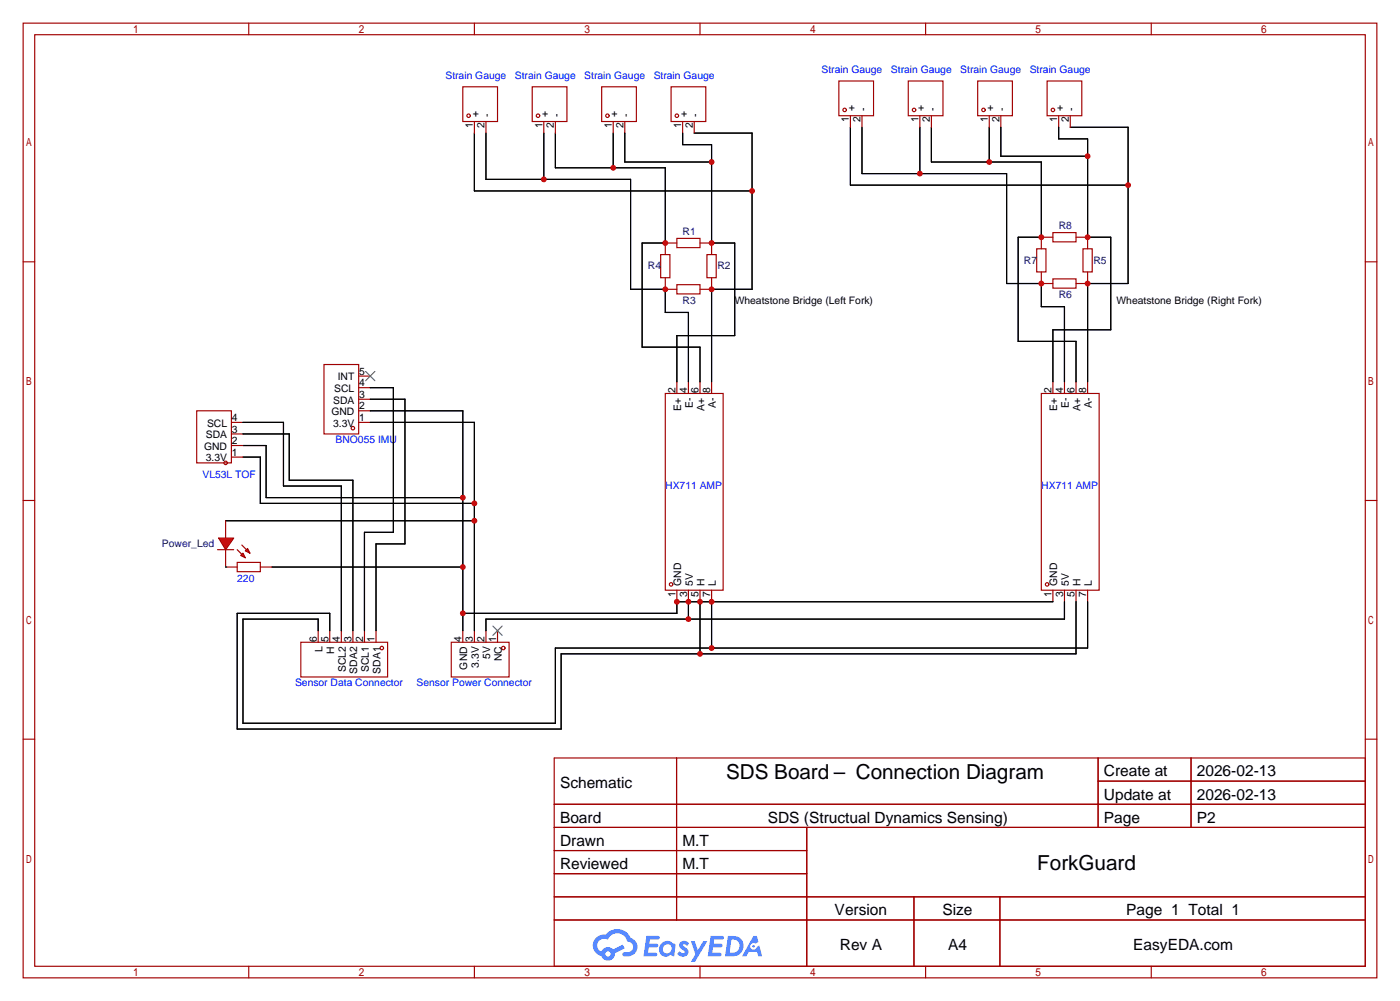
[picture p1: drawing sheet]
<svg xmlns="http://www.w3.org/2000/svg" width="307mm" height="220mm" viewBox="0 0 307 220" stroke-linecap="round" stroke-linejoin="round" font-family="sans-serif">
<g fill="none" stroke="#a10000" stroke-width=".25">
<path d="M5.1 5.1h297.2v209.5h-297.2zM7.6 7.6h292.1v204.5h-292.1zM54.6 5.1v2.5M104.1 5.1v2.5M153.7 5.1v2.5M203.2 5.1v2.5M252.7 5.1v2.5M5.1 57.5h2.5M299.7 57.5h2.6M5.1 109.9h2.5M299.7 109.9h2.6M5.1 162.2h2.5"/>
<path d="M121.7 166.4h178v45.7h-178zM121.7 176.5h178M148.5 166.4v35.5M241.1 166.4v15.2M241.1 171.4h58.6M261.5 166.4v15.2M299.7 162.2h2.6M121.7 181.6h178M121.7 186.7h55.4M121.7 196.8h178M121.7 191.8h55.4M177.1 181.6v30.5"/>
<path d="M200.6 196.8v15.3M219.5 196.8v15.3M54.6 212.1v2.5M104.1 212.1v2.5M121.7 201.9h178M153.7 212.1v2.5M203.2 212.1v2.5M252.7 212.1v2.5"/>
</g>
<g fill="#5487ff">
<path d="M149.4 206.8a1.3 1.3 0 0 1 1.8 .3l-.4 .6a.54 .54 0 0 0-.9-.3l.2 .3a1.28 1.28 0 0 1 .7 2 1.53 1.53 0 0 1-2.1-.3l.5-.6 .8 .4a.31 .31 0 0 0 .3-.2 .31 .31 0 0 0-.3-.4 1.12 1.12 0 0 1-.6-1.8z"/>
<path d="M151.7 206.6h.8l.7 2 1.2-2h.9l-2.7 4.5h-.9l1-1.6z"/>
<path d="M141.9 205.4h2.3a.46 .46 0 0 1 .5 .1 .46 .46 0 0 1 .1 .5l-.4 .2h-1.7l-.2 .9h1.7a.4 .4 0 0 1 .3 .5 .4 .4 0 0 1-.4 .3h-1.7l-.1 1.2h1.3a.46 .46 0 0 1 .5 .1 .46 .46 0 0 1 .1 .5l-.3 .2h-2.6z"/>
<path d="M156 205.4h2.3a.47 .47 0 0 1 .5 .1 .47 .47 0 0 1 .1 .5l-.4 .2h-1.7l-.1 .9h1.6a.4 .4 0 0 1 .3 .5 .4 .4 0 0 1-.4 .3h-1.7l-.1 1.2h1.3a.46 .46 0 0 1 .5 .1 .46 .46 0 0 1 .2 .5l-.4 .2h-2.6z"/>
<path d="M165.4 205.4h.7l.4 1.4-.6 .3a.75 .75 0 0 0-1.2 .3 .75 .75 0 0 0 .5 1.1 .75 .75 0 0 0 1-.7l.5-.3 .6 2.4h-.8l-.3-1h-1.8l-.6 1h-.9z"/>
<path d="M159.8 205.4l-.6 4.5h1.4a2.27 2.27 0 0 0 2.6-2.3 2.27 2.27 0 0 0-2.7-2.2zM160.6 206.2a1.5 1.5 0 0 1 1.8 1.5 1.5 1.5 0 0 1-2 1.4h-.2z"/>
<path d="M145.2 207.1a1.6 1.6 0 0 0-.3 2.2 1.6 1.6 0 0 0 2.3 .2l.8 .4 .3-2.5-.2-.2-.4-.1a1.58 1.58 0 0 0-2.5 0zM145.8 207.6a.98 .98 0 0 1 1.6 .4 .98 .98 0 0 1-1 1.3 .94 .94 0 0 1-.9-.7 .94 .94 0 0 1 .3-1z"/>
<path d="M130.9 205.8a2.37 2.37 0 0 0 1.1 4 1.54 1.54 0 0 0 1.8 1 1.54 1.54 0 0 0 1.2-1.6l2.2-1.1-.5-.7-2.1 1a1.57 1.57 0 0 0-2.6 .5 1.5 1.5 0 0 1-.7-2.1 1.5 1.5 0 0 1 2.2-.5 2.23 2.23 0 0 1 2.2-1.5 2.23 2.23 0 0 1 2 1.9 1.16 1.16 0 0 1 1.3 1.1 1.16 1.16 0 0 1-1.1 1.2h-.7a.47 .47 0 0 0-.6 .4 .47 .47 0 0 0 .5 .5 2.17 2.17 0 0 0 2.5-.9 2.17 2.17 0 0 0-.4-2.7l-.8-.4a3.2 3.2 0 0 0-5.4-.8l-1.1 .1zM132.9 209.4a.6 .6 0 0 1 1.2 0 .6 .6 0 0 1-1.2 0z"/>
<circle cx="165.4" cy="207.7" r=".28"/>
</g>
<g fill="none" stroke="#a10000" stroke-width=".25">
<path d="M101.6 19h7.6v7.7h-7.6zM116.8 19h7.7v7.7h-7.7zM132.1 19h7.6v7.7h-7.6zM147.3 19h7.6v7.7h-7.6zM184.1 17.8h7.7v7.6h-7.7zM199.4 17.8h7.6v7.6h-7.6zM214.6 17.8h7.6v7.6h-7.6zM229.9 17.8h7.6v7.6h-7.6zM104.1 26.7v2.5M106.7 26.7v2.5M119.4 26.7v2.5M121.9 26.7v2.5"/>
<path d="M134.6 26.7v2.5M137.2 26.7v2.5M149.9 26.7v2.5M152.4 26.7v2.5M186.7 25.4v2.5M189.2 25.4v2.5M201.9 25.4v2.5M204.5 25.4v2.5M217.2 25.4v2.5M219.7 25.4v2.5M232.4 25.4v2.5M234.9 25.4v2.5"/>
<path d="M145 55.9h2.1v5.1h-2.1zM148.6 52.3h5.1v2.1h-5.1zM148.6 53.3h-2.6v2.6M153.7 53.3h2.5v2.6M155.2 55.9h2v5.1h-2zM227.6 54.6h2v5.1h-2zM228.6 59.7v2.5h2.5M231.1 51.1h5.1v2h-5.1zM231.1 52.1h-2.5v2.5M236.2 52.1h2.6v2.5M237.7 54.6h2.1v5.1h-2.1zM238.8 59.7v2.5h-2.6"/>
<path d="M146 61v2.5h2.6M148.6 62.5h5.1v2h-5.1zM156.2 61v2.5h-2.5M231.1 61.2h5.1v2h-5.1zM43.2 90.2h7.6v11.4h-7.6zM50.8 92.7h2.5M50.8 97.8h2.5M50.8 95.2h2.5M71.1 80h7.6v15.2h-7.6zM78.7 92.7h2.6M78.7 90.2h2.6M78.7 87.6h2.6"/>
<path d="M78.7 85.1h2.6M78.7 82.5h2.6M146 86.4h12.7v43.1h-12.7zM148.6 83.8v2.6M151.1 83.8v2.6M153.7 83.8v2.6M156.2 83.8v2.6M228.6 86.4h12.7v43.1h-12.7zM231.1 83.8v2.6M233.7 83.8v2.6M236.2 83.8v2.6M238.8 83.8v2.6"/>
<path d="M49.5 114.3v3.8M50.8 100.3h2.5M47.8 120.6h3.5M49.5 120.6v3.9h2.6M52.1 123.4h5v2.1h-5zM57.1 124.5h2.6M69.8 138.4v2.6M72.4 138.4v2.6M74.9 138.4v2.6M77.5 138.4v2.6M80 138.4v2.6M82.5 138.4v2.6"/>
<path d="M101.6 138.4v2.6M104.1 138.4v2.6M106.7 138.4v2.6M109.2 138.4v2.6M148.6 129.5v2.6M151.1 129.5v2.6M153.7 129.5v2.6M156.2 129.5v2.6M231.1 129.5v2.6M233.7 129.5v2.6M236.2 129.5v2.6M238.8 129.5v2.6"/>
<path d="M66 141h19.1v7.6h-19.1zM99.1 141h12.7v7.6h-12.7z"/>
<circle cx="102.9" cy="25.4" r=".38"/>
<circle cx="118.1" cy="25.4" r=".38"/>
<circle cx="133.3" cy="25.4" r=".38"/>
<circle cx="148.6" cy="25.4" r=".38"/>
<circle cx="185.4" cy="24.1" r=".38"/>
<circle cx="200.7" cy="24.1" r=".38"/>
<circle cx="215.9" cy="24.1" r=".38"/>
<circle cx="231.1" cy="24.1" r=".38"/>
<circle cx="77.5" cy="94" r=".38"/>
<circle cx="49.5" cy="101.6" r=".38"/>
<circle cx="147.3" cy="128.3" r=".38"/>
<circle cx="229.9" cy="128.3" r=".38"/>
<circle cx="83.8" cy="142.2" r=".38"/>
<circle cx="110.5" cy="142.2" r=".38"/>
</g>
<path d="M80.3 81.5l2 2.1M82.3 81.5l-2 2.1M108.2 137.4l2 2M110.2 137.4l-2 2" fill="none" stroke="#3c3" stroke-width=".25"/>
<g fill="none" stroke="#000" stroke-width=".25">
<path d="M104.1 29.2v12.7h61M106.7 29.2v10.2h31.7v24.1h7.6v5.1h5.1v15.2M119.4 29.2v10.2M121.9 29.2v7.6h24.1v16.5h-5v22.9h12.7v7.6M134.6 29.2v7.6M137.2 29.2v6.4h19M149.9 29.2v2.6h6.3v21.5h5.1v20.4h-12.7v10.1M152.4 29.2h12.7v34.3h-8.9v20.3M186.7 27.9v12.7h60.9M189.2 27.9v10.2h31.8v24.1h7.6v5.1h5.1v16.5M201.9 27.9v10.2M204.5 27.9v7.7h24.1v16.5h-5.1v22.8h12.7v8.9"/>
<path d="M217.2 27.9v7.7M219.7 27.9v6.4h19.1M232.4 27.9v2.6h6.4v21.6h5v20.3h-12.7v11.4M234.9 27.9h12.7v34.3h-8.8v21.6M53.3 97.8h5.1v11.4h43.2M53.3 92.7h8.9v14h12.7v31.7M53.3 95.2h10.2v10.2h14v33M81.3 90.2h20.3v48.2M81.3 92.7h22.8v45.7M81.3 87.6h7.6v31.8h-6.4v19M81.3 85.1h5.1v31.7h-6.4v21.6M49.5 114.3h54.6"/>
<path d="M53.3 100.3h3.8v10.2h47M59.7 124.5h41.9M151.1 132.1v3.8M153.7 132.1v11.4M156.2 132.1v10.1M231.1 132.1h-82.5v2.5h-47M233.7 132.1v3.8h-127v2.5M236.2 132.1v11.4h-113v16.5h-71.1v-25.4h20.3v3.8M238.8 132.1v10.1h-116.9v16.5h-68.6v-22.8h16.5v2.5"/>
</g>
<g fill="#f00" stroke="#a10000" stroke-width=".25">
<path d="M48 118.1h3.3l-1.8 2.5z"/>
<path d="M53.8 120.9l.6-.5 .5 1z"/>
<path d="M52.8 121.9l.5-.5 .5 1z"/>
</g>
<path d="M53.1 119.6l1 1M52.1 120.6l1 1.1" fill="none" stroke="#a10000" stroke-width=".25"/>
<path d="M49.5 124.5h.1" fill="none" stroke="#008700" stroke-width=".25"/>
<g fill="#c00">
<circle cx="151.1" cy="135.9" r=".63"/>
<circle cx="151.1" cy="132.1" r=".63"/>
<circle cx="148.6" cy="132.1" r=".63"/>
<circle cx="101.6" cy="134.6" r=".63"/>
<circle cx="101.6" cy="124.5" r=".63"/>
<circle cx="101.6" cy="109.2" r=".63"/>
<circle cx="153.7" cy="132.1" r=".63"/>
<circle cx="153.7" cy="143.5" r=".63"/>
<circle cx="156.2" cy="132.1" r=".63"/>
<circle cx="156.2" cy="142.2" r=".63"/>
<circle cx="104.1" cy="110.5" r=".63"/>
<circle cx="104.1" cy="114.3" r=".63"/>
<circle cx="156.2" cy="63.5" r=".63"/>
<circle cx="165.1" cy="41.9" r=".63"/>
<circle cx="146.1" cy="63.5" r=".63"/>
<circle cx="119.4" cy="39.4" r=".63"/>
<circle cx="146.1" cy="53.3" r=".63"/>
<circle cx="134.6" cy="36.8" r=".63"/>
<circle cx="156.2" cy="53.3" r=".63"/>
<circle cx="156.2" cy="35.6" r=".63"/>
<circle cx="238.8" cy="62.2" r=".63"/>
<circle cx="247.7" cy="40.6" r=".63"/>
<circle cx="228.6" cy="62.2" r=".63"/>
<circle cx="201.9" cy="38.1" r=".63"/>
<circle cx="228.6" cy="52.1" r=".63"/>
<circle cx="217.2" cy="35.6" r=".63"/>
<circle cx="238.8" cy="52.1" r=".63"/>
<circle cx="238.8" cy="34.3" r=".63"/>
</g>
<g font-size="4.5">
<text x="159.4" y="171">SDS Board</text>
<text x="187.9" y="171">Connection Diagram</text>
<text x="227.7" y="191">ForkGuard</text>
</g>
<g font-size="3.4">
<text x="122.9" y="173">Schematic</text>
<text x="242.3" y="170.4">Create at</text>
<text x="262.7" y="170.4">2026-02-13</text>
<text x="242.3" y="175.5">Update at</text>
<text x="262.7" y="175.5">2026-02-13</text>
<text x="122.9" y="180.6">Board</text>
<text x="122.9" y="185.7">Drawn</text>
<text x="149.8" y="185.7">M.T</text>
<text x="168.6" y="180.6">SDS (Structual Dynamics Sensing)</text>
<text x="242.3" y="180.6">Page</text>
<text x="262.7" y="180.6">P2</text>
<text x="122.9" y="190.8">Reviewed</text>
<text x="149.8" y="190.8">M.T</text>
<text x="183.2" y="200.9">Version</text>
<text x="206.9" y="200.9">Size</text>
<text x="247.3" y="200.9">Page 1 Total 1</text>
<text x="184.4" y="208.5">Rev A</text>
<text x="208.1" y="208.5">A4</text>
<text x="248.8" y="208.5">EasyEDA.com</text>
</g>
<g font-size="2.3" fill="#00f">
<text x="97.8" y="17.2">Strain Gauge</text>
<text x="113" y="17.2">Strain Gauge</text>
<text x="128.3" y="17.2">Strain Gauge</text>
<text x="143.5" y="17.2">Strain Gauge</text>
<text x="180.3" y="16">Strain Gauge</text>
<text x="195.6" y="16">Strain Gauge</text>
<text x="210.8" y="16">Strain Gauge</text>
<text x="226.1" y="16">Strain Gauge</text>
<text x="73.7" y="97.2">BNO055 IMU</text>
<text x="44.4" y="104.9">VL53L TOF</text>
<text x="146" y="107.4">HX711 AMP</text>
<text x="228.6" y="107.4">HX711 AMP</text>
<text x="52.1" y="127.7">220</text>
<text x="64.8" y="150.6">Sensor Data Connector</text>
<text x="91.4" y="150.6">Sensor Power Connector</text>
</g>
<g font-size="2.3">
<text x="103.8" y="28.1" transform="rotate(-90 103.8 28.1)">1</text>
<text x="105.1" y="25.7" transform="rotate(-90 105.1 25.7)">+</text>
<text x="106.4" y="28.1" transform="rotate(-90 106.4 28.1)">2</text>
<text x="107.6" y="25.7" transform="rotate(-90 107.6 25.7)">-</text>
<text x="119.1" y="28.1" transform="rotate(-90 119.1 28.1)">1</text>
<text x="120.3" y="25.7" transform="rotate(-90 120.3 25.7)">+</text>
<text x="121.6" y="28.1" transform="rotate(-90 121.6 28.1)">2</text>
<text x="122.9" y="25.7" transform="rotate(-90 122.9 25.7)">-</text>
<text x="134.3" y="28.1" transform="rotate(-90 134.3 28.1)">1</text>
<text x="135.6" y="25.7" transform="rotate(-90 135.6 25.7)">+</text>
<text x="136.8" y="28.1" transform="rotate(-90 136.8 28.1)">2</text>
<text x="138.1" y="25.7" transform="rotate(-90 138.1 25.7)">-</text>
<text x="149.5" y="28.1" transform="rotate(-90 149.5 28.1)">1</text>
<text x="150.8" y="25.7" transform="rotate(-90 150.8 25.7)">+</text>
<text x="152.1" y="28.1" transform="rotate(-90 152.1 28.1)">2</text>
<text x="153.4" y="25.7" transform="rotate(-90 153.4 25.7)">-</text>
<text x="186.4" y="26.8" transform="rotate(-90 186.4 26.8)">1</text>
<text x="187.6" y="24.5" transform="rotate(-90 187.6 24.5)">+</text>
<text x="188.9" y="26.8" transform="rotate(-90 188.9 26.8)">2</text>
<text x="190.2" y="24.5" transform="rotate(-90 190.2 24.5)">-</text>
<text x="201.6" y="26.8" transform="rotate(-90 201.6 26.8)">1</text>
<text x="202.9" y="24.5" transform="rotate(-90 202.9 24.5)">+</text>
<text x="204.2" y="26.8" transform="rotate(-90 204.2 26.8)">2</text>
<text x="205.4" y="24.5" transform="rotate(-90 205.4 24.5)">-</text>
<text x="216.9" y="26.8" transform="rotate(-90 216.9 26.8)">1</text>
<text x="218.1" y="24.5" transform="rotate(-90 218.1 24.5)">+</text>
<text x="219.4" y="26.8" transform="rotate(-90 219.4 26.8)">2</text>
<text x="220.7" y="24.5" transform="rotate(-90 220.7 24.5)">-</text>
<text x="232.1" y="26.8" transform="rotate(-90 232.1 26.8)">1</text>
<text x="233.4" y="24.5" transform="rotate(-90 233.4 24.5)">+</text>
<text x="234.6" y="26.8" transform="rotate(-90 234.6 26.8)">2</text>
<text x="235.9" y="24.5" transform="rotate(-90 235.9 24.5)">-</text>
<text x="161.3" y="66.8">Wheatstone Bridge (Left Fork)</text>
<text x="245.1" y="66.8">Wheatstone Bridge (Right Fork)</text>
<text x="74.1" y="83.5">INT</text>
<text x="78.9" y="82.2">5</text>
<text x="73.1" y="88.6">SDA</text>
<text x="73.4" y="86">SCL</text>
<text x="78.9" y="89.9">2</text>
<text x="78.9" y="87.3">3</text>
<text x="78.9" y="84.8">4</text>
<text x="148.3" y="86.2" transform="rotate(-90 148.3 86.2)">2</text>
<text x="150.8" y="86.2" transform="rotate(-90 150.8 86.2)">4</text>
<text x="152.1" y="89.6" transform="rotate(-90 152.1 89.6)">E-</text>
<text x="153.4" y="86.2" transform="rotate(-90 153.4 86.2)">6</text>
<text x="155.9" y="86.2" transform="rotate(-90 155.9 86.2)">8</text>
<text x="157.2" y="89.6" transform="rotate(-90 157.2 89.6)">A-</text>
<text x="230.8" y="86.2" transform="rotate(-90 230.8 86.2)">2</text>
<text x="233.4" y="86.2" transform="rotate(-90 233.4 86.2)">4</text>
<text x="234.6" y="89.6" transform="rotate(-90 234.6 89.6)">E-</text>
<text x="235.9" y="86.2" transform="rotate(-90 235.9 86.2)">6</text>
<text x="238.4" y="86.2" transform="rotate(-90 238.4 86.2)">8</text>
<text x="239.7" y="89.6" transform="rotate(-90 239.7 89.6)">A-</text>
<text x="45.4" y="93.7">SCL</text>
<text x="50.9" y="94.9">3</text>
<text x="50.9" y="92.4">4</text>
<text x="72.8" y="91.1">GND</text>
<text x="73.1" y="93.7">3.3V</text>
<text x="78.9" y="92.4">1</text>
<text x="149.5" y="90.1" transform="rotate(-90 149.5 90.1)">E+</text>
<text x="154.6" y="90.1" transform="rotate(-90 154.6 90.1)">A+</text>
<text x="232.1" y="90.1" transform="rotate(-90 232.1 90.1)">E+</text>
<text x="237.2" y="90.1" transform="rotate(-90 237.2 90.1)">A+</text>
<text x="44.8" y="98.7">GND</text>
<text x="45.2" y="101.3">3.3V</text>
<text x="45.2" y="96.2">SDA</text>
<text x="50.9" y="100">1</text>
<text x="50.9" y="97.5">2</text>
<text x="148.3" y="130.9" transform="rotate(-90 148.3 130.9)">1</text>
<text x="149.5" y="128.6" transform="rotate(-90 149.5 128.6)">GND</text>
<text x="150.8" y="130.9" transform="rotate(-90 150.8 130.9)">3</text>
<text x="152.1" y="128.6" transform="rotate(-90 152.1 128.6)">5V</text>
<text x="153.4" y="130.9" transform="rotate(-90 153.4 130.9)">5</text>
<text x="154.6" y="128.6" transform="rotate(-90 154.6 128.6)">H</text>
<text x="155.9" y="130.9" transform="rotate(-90 155.9 130.9)">7</text>
<text x="157.2" y="128.6" transform="rotate(-90 157.2 128.6)">L</text>
<text x="230.8" y="130.9" transform="rotate(-90 230.8 130.9)">1</text>
<text x="232.1" y="128.6" transform="rotate(-90 232.1 128.6)">GND</text>
<text x="233.4" y="130.9" transform="rotate(-90 233.4 130.9)">3</text>
<text x="234.6" y="128.6" transform="rotate(-90 234.6 128.6)">5V</text>
<text x="235.9" y="130.9" transform="rotate(-90 235.9 130.9)">5</text>
<text x="237.2" y="128.6" transform="rotate(-90 237.2 128.6)">H</text>
<text x="238.4" y="130.9" transform="rotate(-90 238.4 130.9)">7</text>
<text x="239.7" y="128.6" transform="rotate(-90 239.7 128.6)">L</text>
<text x="69.5" y="140.8" transform="rotate(-90 69.5 140.8)">6</text>
<text x="70.8" y="143.2" transform="rotate(-90 70.8 143.2)">L</text>
<text x="72.1" y="140.8" transform="rotate(-90 72.1 140.8)">5</text>
<text x="73.3" y="143.5" transform="rotate(-90 73.3 143.5)">H</text>
<text x="74.6" y="140.8" transform="rotate(-90 74.6 140.8)">4</text>
<text x="77.2" y="140.8" transform="rotate(-90 77.2 140.8)">3</text>
<text x="79.7" y="140.8" transform="rotate(-90 79.7 140.8)">2</text>
<text x="82.2" y="140.8" transform="rotate(-90 82.2 140.8)">1</text>
<text x="101.3" y="140.8" transform="rotate(-90 101.3 140.8)">4</text>
<text x="103.8" y="140.8" transform="rotate(-90 103.8 140.8)">3</text>
<text x="106.4" y="140.8" transform="rotate(-90 106.4 140.8)">2</text>
<text x="108.9" y="140.8" transform="rotate(-90 108.9 140.8)">1</text>
<text x="75.9" y="147.6" transform="rotate(-90 75.9 147.6)">SCL2</text>
<text x="78.4" y="147.8" transform="rotate(-90 78.4 147.8)">SDA2</text>
<text x="81" y="147.6" transform="rotate(-90 81 147.6)">SCL1</text>
<text x="83.5" y="147.8" transform="rotate(-90 83.5 147.8)">SDA1</text>
<text x="102.6" y="146.9" transform="rotate(-90 102.6 146.9)">GND</text>
<text x="105.1" y="146.6" transform="rotate(-90 105.1 146.6)">3.3V</text>
<text x="107.6" y="144.7" transform="rotate(-90 107.6 144.7)">5V</text>
<text x="110.2" y="145.2" transform="rotate(-90 110.2 145.2)">NC</text>
</g>
<g font-size="2.3" fill="#000080">
<text x="149.9" y="51.5">R1</text>
<text x="232.4" y="50.3">R8</text>
<text x="142.2" y="59.1">R4</text>
<text x="157.5" y="59.1">R2</text>
<text x="224.8" y="57.9">R7</text>
<text x="240" y="57.9">R5</text>
<text x="232.4" y="65.5">R6</text>
<text x="149.9" y="66.8">R3</text>
<text x="35.6" y="120.1">Power_Led</text>
</g>
</svg>
